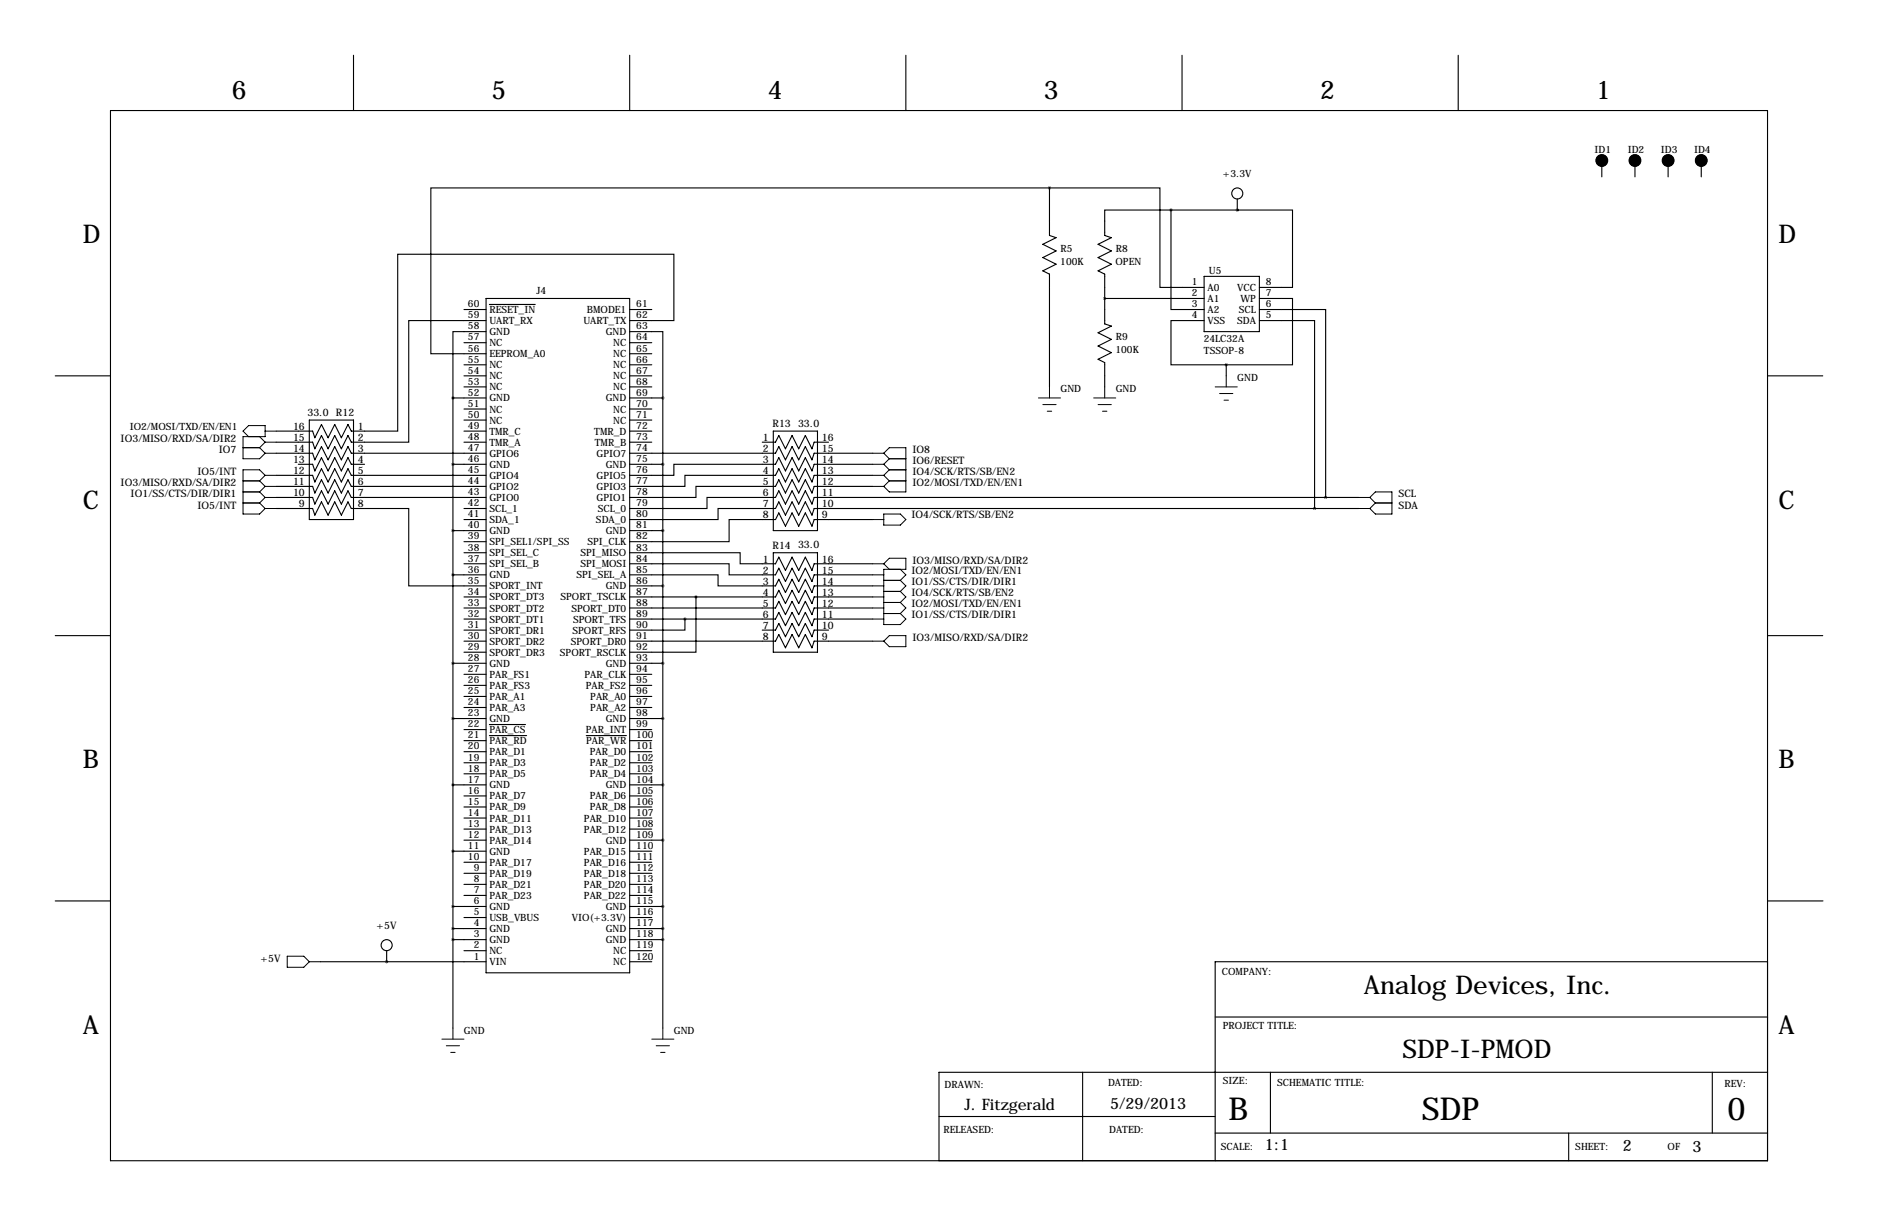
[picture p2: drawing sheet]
<svg xmlns="http://www.w3.org/2000/svg" width="432mm" height="279mm" viewBox="0 0 432 279" stroke-linecap="round" stroke-linejoin="round" font-family="sans-serif">
<g fill="none" stroke="#000" stroke-width=".25">
<path d="M81.3 12.7v12.7M144.8 12.7v12.7M208.3 12.7v12.7M271.8 12.7v12.7M335.3 12.7v12.7M25.4 25.4h381v241.3h-381zM368.3 38.1v2.5M375.9 38.1v2.5M383.5 38.1v2.5M391.2 38.1v2.5M241.3 43.2h25.4v22.8h10.2M241.3 43.2h-142.2v38.1h12.7"/>
<path d="M241.3 43.2v10.9l1.5 .5-3 1.5 3 1.6-3 1.5 3 1.5-3 1.5 1.5 .8v25.9M269.2 48.3h-15.2v5.8l1.5 .5-3 1.5 3 1.6-3 1.5 3 1.5-3 1.5 1.5 .8v11.4l1.5 .5-3 1.6 3 1.5-3 1.5 3 1.5-3 1.5 1.5 .8v5.6M269.2 48.3v22.8h7.7M269.2 48.3h15.3M284.5 48.3h12.7v17.7h-7.6M284.5 48.3h.1M284.5 45.7v2.6M106.7 71.1h5.1M106.7 78.7h5.1M111.8 76.2h-7.7v15.2M111.8 73.7h-17.8v27.9h-13.2l-.8-1.5-1.5 3-1.5-3-1.6 3-1.5-3-1.5 3-.5-1.5h-8.4M111.8 68.6h33v154.9h-33z"/>
<path d="M112.5 70h10.6M144.8 76.2h7.6v15.2M144.8 73.7h10.1v-15.3h-63.5v40.7h-10.6l-.8-1.6-1.5 3.1-1.5-3.1-1.6 3.1-1.5-3.1-1.5 3.1-.5-1.5h-8.4M144.8 71.1h5.1M144.8 78.7h5.1M254 68.6h22.9M276.9 73.7h-7.7v10.1h12.7M276.9 63.5h12.7v12.7h-12.7zM289.6 68.6h7.6v15.2h-15.3M289.6 71.1h15.2v43.2M289.6 73.7h12.7v43.1M12.7 86.4h12.7"/>
<path d="M71.1 96.5h10.2v22.9h-10.2zM104.1 91.4h7.7M104.1 91.4v144.8M106.7 86.4h5.1M106.7 83.8h5.1M106.7 88.9h5.1M106.7 94h5.1M106.7 96.5h5.1M106.7 99.1h5.1M144.8 86.4h5.1M144.8 81.3h5.1M144.8 83.8h5.1"/>
<path d="M144.8 88.9h5.1M144.8 91.4h7.6M144.8 94h5.1M144.8 96.5h5.1M144.8 99.1h5.1M152.4 91.4v144.8M177.8 99.1h10.2v22.8h-10.2zM281.9 83.8v2.6M406.4 86.4h12.7M63.5 116.8h8.4l.5 1.6 1.5-3.1 1.5 3.1 1.6-3.1 1.5 3.1 1.5-3.1 .8 1.5h13.2v17.8h17.8M63.5 104.1h8.4l.5 1.6 1.5-3.1 1.5 3.1 1.6-3.1 1.5 3.1 1.5-3.1 .8 1.5h31M63.5 109.2h8.4l.5 1.5 1.5-3 1.5 3 1.6-3 1.5 3 1.5-3 .8 1.5h31"/>
<path d="M63.5 111.8h8.4l.5 1.5 1.5-3.1 1.5 3.1 1.6-3.1 1.5 3.1 1.5-3.1 .8 1.6h31M63.5 114.3h8.4l.5 1.5 1.5-3 1.5 3 1.6-3 1.5 3 1.5-3 .8 1.5h31M68.6 106.7h3.3l.5 1.5 1.5-3 1.5 3 1.6-3 1.5 3 1.5-3 .8 1.5h3M104.1 106.7h7.7M106.7 101.6h5.1M106.7 116.8h5.1M106.7 119.4h5.1M144.8 101.6h5.1M144.8 104.1h33.5l.8-1.5 1.5 3.1 1.5-3.1 1.5 3.1 1.6-3.1 1.5 3.1 .5-1.6h13.5M144.8 106.7h7.6M175.3 101.6h3l.8-1.5 1.5 3 1.5-3 1.5 3 1.6-3 1.5 3 .5-1.5h3.3M200.7 106.7h-13.5l-.5 1.5-1.5-3-1.6 3-1.5-3-1.5 3-1.5-3-.8 1.5h-23.4v2.5h-10.1"/>
<path d="M200.7 109.2h-13.5l-.5 1.5-1.5-3-1.6 3-1.5-3-1.5 3-1.5-3-.8 1.5h-20.8v2.6h-12.7M200.7 111.8h-13.5l-.5 1.5-1.5-3.1-1.6 3.1-1.5-3.1-1.5 3.1-1.5-3.1-.8 1.6h-18.3v2.5h-15.2M200.7 119.4h-13.5l-.5 1.5-1.5-3-1.6 3-1.5-3-1.5 3-1.5-3-.8 1.5h-10.7v5.1h-22.8M312.4 114.3h-125.2l-.5 1.5-1.5-3-1.6 3-1.5-3-1.5 3-1.5-3-.8 1.5h-15.7v2.5h-17.8M312.4 116.8h-125.2l-.5 1.6-1.5-3.1-1.6 3.1-1.5-3.1-1.5 3.1-1.5-3.1-.8 1.5h-13.2v2.6h-20.3M104.1 121.9h7.7M104.1 132.1h7.7M106.7 124.5h5.1M106.7 127h5.1M106.7 129.5h5.1M106.7 137.2h5.1M106.7 139.7h5.1"/>
<path d="M144.8 127h25.4v2.5h8.1l.8-1.5 1.5 3.1 1.5-3.1 1.5 3.1 1.6-3.1 1.5 3.1 .5-1.6h13.5M144.8 129.5h22.8v2.6h10.7l.8-1.5 1.5 3 1.5-3 1.5 3 1.6-3 1.5 3 .5-1.5h13.5M144.8 132.1h20.3v2.5h13.2l.8-1.5 1.5 3 1.5-3 1.5 3 1.6-3 1.5 3 .5-1.5h13.5M144.8 121.9h7.6M144.8 134.6h7.6M144.8 137.2h33.5l.8-1.6 1.5 3.1 1.5-3.1 1.5 3.1 1.6-3.1 1.5 3.1 .5-1.5h13.5M144.8 139.7h33.5l.8-1.5 1.5 3 1.5-3 1.5 3 1.6-3 1.5 3 .5-1.5h13.5M160 137.2v12.7h-15.2M177.8 127h10.2v22.9h-10.2zM12.7 146h12.7M104.1 152.4h7.7M106.7 142.2h5.1"/>
<path d="M106.7 144.8h5.1M106.7 147.3h5.1M106.7 149.9h5.1M106.7 154.9h5.1M106.7 157.5h5.1M144.8 142.2h33.5l.8-1.5 1.5 3.1 1.5-3.1 1.5 3.1 1.6-3.1 1.5 3.1 .5-1.6h13.5M144.8 147.3h33.5l.8-1.5 1.5 3 1.5-3 1.5 3 1.6-3 1.5 3 .5-1.5h13.5M144.8 152.4h7.6M144.8 154.9h5.1M144.8 157.5h5.1M157.5 142.2v2.6h-12.7M175.3 144.8h3l.8-1.5 1.5 3 1.5-3 1.5 3 1.6-3 1.5 3 .5-1.5h3.3"/>
<path d="M406.4 146h12.7M104.1 165.1h7.7M106.7 160h5.1M106.7 162.6h5.1M106.7 167.6h5.1M106.7 170.2h5.1M106.7 172.7h5.1M106.7 175.3h5.1M106.7 177.8h5.1M112.5 166.5h8.3M112.5 169h8.6M134.8 169h9.2"/>
<path d="M144.8 160h5.1M144.8 162.6h5.1M144.8 165.1h7.6M144.8 167.6h5.1M144.8 170.2h5.1M144.8 172.7h5.1M144.8 175.3h5.1M144.8 177.8h5.1M104.1 180.3h7.7M104.1 195.6h7.7M106.7 182.9h5.1M106.7 185.4h5.1"/>
<path d="M106.7 188h5.1M106.7 190.5h5.1M106.7 193h5.1M106.7 198.1h5.1M144.8 180.3h7.6M144.8 182.9h5.1M144.8 185.4h5.1M144.8 188h5.1M144.8 190.5h5.1M144.8 193h7.6M144.8 195.6h5.1M144.8 198.1h5.1"/>
<path d="M12.7 207h12.7M88.9 218.4v2.6M104.1 208.3h7.7M104.1 213.4h7.7M104.1 215.9h7.7M106.7 200.7h5.1M106.7 203.2h5.1M106.7 205.7h5.1M106.7 210.8h5.1M106.7 218.4h5.1M144.8 200.7h5.1M144.8 203.2h5.1"/>
<path d="M144.8 205.7h5.1M144.8 208.3h7.6M144.8 210.8h5.1M144.8 213.4h7.6M144.8 215.9h7.6M144.8 218.4h5.1M406.5 207h12.7M73.7 221h38.1M88.9 221h.1M144.8 221h5.1M279.4 233.7h127M406.4 221h-127v45.7"/>
<path d="M215.9 256.5h63.5M248.9 246.4v20.3M292.1 246.4v13.9M393.7 246.4v13.9M406.4 246.4h-190.5v20.3M279.4 260.3h127M360.7 260.3v6.4"/>
<circle cx="368.3" cy="36.9" r="1.27"/>
<circle cx="375.9" cy="36.9" r="1.27"/>
<circle cx="383.5" cy="36.9" r="1.27"/>
<circle cx="391.2" cy="36.9" r="1.27"/>
<circle cx="284.5" cy="44.4" r="1.27"/>
<circle cx="88.9" cy="217.2" r="1.27"/>
</g>
<g fill="none" stroke="#000" stroke-width="1.5">
<circle cx="368.3" cy="36.9" r=".71"/>
<circle cx="375.9" cy="36.9" r=".71"/>
<circle cx="383.5" cy="36.9" r=".71"/>
<circle cx="391.2" cy="36.9" r=".71"/>
</g>
<g fill="none" stroke="#000" stroke-width=".23">
<path d="M61 99.1h2.5M238.8 91.4h5M239.8 93h3M240.8 94.5h1M241.3 88.9v2.5M251.5 91.4h5M252.5 93h3M253.5 94.5h1M254 88.9v2.5M279.4 88.9h5.1M280.4 90.4h3.1M281.4 91.9h1"/>
<path d="M281.9 86.4v2.5M55.9 115.6h3.8M55.9 113h3.8M55.9 110.5h3.8M55.9 102.9h3.8M57.1 100.3l-1.2-1.2 1.2-1.3h3.9v2.5h-5.1v5.1h3.8l1.3-1.3M59.7 113l1.3 1.3M59.7 110.5l1.3 1.3M59.7 102.9l1.3 1.2M59.7 115.6l1.3 1.2M59.7 100.3l1.3 1.3M61 114.3h2.5"/>
<path d="M61 114.3l-1.3 1.3M61 109.2l-1.3-1.3h-3.8v10.2h3.8l1.3-1.3M61 111.8h2.5M61 111.8l-1.3 1.2M61 109.2h2.5M61 109.2l-1.3 1.3M61 104.1h2.5M61 116.8h2.5M61 101.6h2.5M61 101.6l-1.3 1.3M200.7 111.8h2.5M200.7 109.2h2.5"/>
<path d="M200.7 106.7h2.5M200.7 104.1h2.5M200.7 119.4h2.5M203.2 104.1l1.3-1.2h3.8v10.1h-3.8l-1.3-1.2M203.2 109.2l1.3 1.3M203.2 106.7l1.3 1.2M203.2 104.1l1.3 1.3M203.2 118.1h3.8l1.3 1.3-1.3 1.3h-3.8zM204.5 110.5h3.8M204.5 110.5l-1.3 1.3M204.5 107.9h3.8M204.5 107.9l-1.3 1.3"/>
<path d="M204.5 105.4h3.8M204.5 105.4l-1.3 1.3M312.4 114.3h2.6M312.4 116.8h2.6M315 114.3l1.2-1.3h3.8v5.1h-3.8l-1.2-1.3M315 114.3l1.2 1.3M316.2 115.6h3.8M316.2 115.6l-1.2 1.2M200.7 134.6h2.5M200.7 132.1h2.5M200.7 129.5h2.5M200.7 137.2h2.5"/>
<path d="M200.7 139.7h2.5M203.2 129.5l1.3-1.2h3.8v2.5h-5.1v12.7h3.8l1.3-1.3-1.3-1.2M203.2 133.3h3.8M203.2 129.5l1.3 1.3M203.2 135.9h3.8M203.2 138.4h3.8M207 133.3l1.3 1.3-1.3 1.3M207 130.8l1.3 1.3-1.3 1.2M207 135.9l1.3 1.3-1.3 1.2M207 138.4l1.3 1.3-1.3 1.3M200.7 142.2h2.5M200.7 147.3h2.5"/>
<path d="M203.2 141h3.8M204.5 146h3.8v2.6h-3.8l-1.3-1.3zM66 219.7h3.8l1.3 1.3-1.3 1.2h-3.8zM71.1 221h2.6M101.6 238.8h5.1M104.1 236.2v2.6M149.9 238.8h5M152.4 236.2v2.6M102.6 240.3h3.1M103.6 241.8h1M150.9 240.3h3M151.9 241.8h1"/>
</g>
<path d="M104.1 91.4a.05 .05 0 0 0 .1 0 .05 .05 0 0 0-.1 0zM104.1 106.7a.05 .05 0 0 0 .1 0 .05 .05 0 0 0-.1 0zM104.1 121.9a.05 .05 0 0 0 .1 0 .05 .05 0 0 0-.1 0zM104.1 132.1a.05 .05 0 0 0 .1 0 .05 .05 0 0 0-.1 0zM104.1 152.4a.05 .05 0 0 0 .1 0 .05 .05 0 0 0-.1 0zM104.1 165.1a.05 .05 0 0 0 .1 0 .05 .05 0 0 0-.1 0zM104.1 180.3a.05 .05 0 0 0 .1 0 .05 .05 0 0 0-.1 0zM104.1 195.6a.05 .05 0 0 0 .1 0 .05 .05 0 0 0-.1 0zM104.1 208.3a.05 .05 0 0 0 .1 0 .05 .05 0 0 0-.1 0zM104.1 213.4a.05 .05 0 0 0 .1 0 .05 .05 0 0 0-.1 0zM104.1 215.9a.05 .05 0 0 0 .1 0 .05 .05 0 0 0-.1 0zM269.2 48.3a.05 .05 0 0 0 .1 0 .05 .05 0 0 0-.1 0zM281.9 83.8a.05 .05 0 0 0 .1 0 .05 .05 0 0 0-.1 0zM302.2 116.8a.05 .05 0 0 0 .1 0 .05 .05 0 0 0-.1 0z" fill="#000" stroke="#000" stroke-width=".63"/>
<g font-size="7.3">
<text x="282.4" y="257.3">B</text>
<text x="326.9" y="257.3">SDP</text>
<text x="397.2" y="257.3">0</text>
</g>
<g font-size="5.9">
<text x="53.3" y="22.9">6</text>
<text x="113" y="22.9">5</text>
<text x="176.5" y="22.9">4</text>
<text x="240" y="22.9">3</text>
<text x="303.5" y="22.9">2</text>
<text x="367" y="22.9">1</text>
<text x="19" y="55.9">D</text>
<text x="408.9" y="55.9">D</text>
<text x="19" y="116.8">C</text>
<text x="408.9" y="116.8">C</text>
<text x="19" y="176.5">B</text>
<text x="408.9" y="176.5">B</text>
<text x="313.6" y="228.4">Analog Devices, Inc.</text>
<text x="19" y="237.5">A</text>
<text x="408.9" y="237.5">A</text>
<text x="322.4" y="243.1">SDP-I-PMOD</text>
</g>
<g font-size="3.6">
<text x="221.8" y="255">J. Fitzgerald</text>
<text x="255.3" y="254.8">5/29/2013</text>
<text x="290.8" y="264.2">1:1</text>
<text x="373.1" y="264.4">2</text>
<text x="389.1" y="264.7">3</text>
</g>
<g font-size="2.4">
<text x="70.7" y="95.5">33.0 R12</text>
<text x="27.7" y="101.6">IO3/MISO/RXD/SA/DIR2</text>
<text x="67.4" y="101.3">15</text>
<text x="67.4" y="98.8">16</text>
<text x="82.3" y="98.8">1</text>
<text x="82.3" y="101.3">2</text>
<text x="175.4" y="101.3">1</text>
<text x="177.6" y="98.2">R13</text>
<text x="183.5" y="98">33.0</text>
<text x="189" y="101.3">16</text>
<text x="50.3" y="104.1">IO7</text>
<text x="67.4" y="106.4">13</text>
<text x="67.4" y="103.9">14</text>
<text x="82.3" y="103.9">3</text>
<text x="82.3" y="106.4">4</text>
<text x="175.4" y="103.9">2</text>
<text x="175.4" y="106.4">3</text>
<text x="189" y="106.4">14</text>
<text x="189" y="103.9">15</text>
<text x="209.8" y="106.7">IO6/RESET</text>
<text x="209.8" y="104.1">IO8</text>
<text x="27.7" y="111.8">IO3/MISO/RXD/SA/DIR2</text>
<text x="45.4" y="109.2">IO5/INT</text>
<text x="67.4" y="111.5">11</text>
<text x="67.4" y="109">12</text>
<text x="82.3" y="109">5</text>
<text x="82.3" y="111.5">6</text>
<text x="175.4" y="109">4</text>
<text x="175.4" y="111.5">5</text>
<text x="189" y="111.5">12</text>
<text x="189" y="109">13</text>
<text x="209.8" y="111.8">IO2/MOSI/TXD/EN/EN1</text>
<text x="209.8" y="109.2">IO4/SCK/RTS/SB/EN2</text>
<text x="30" y="114.3">IO1/SS/CTS/DIR/DIR1</text>
<text x="45.4" y="116.8">IO5/INT</text>
<text x="67.4" y="114">10</text>
<text x="68.7" y="116.6">9</text>
<text x="82.3" y="114">7</text>
<text x="82.3" y="116.6">8</text>
<text x="175.4" y="114">6</text>
<text x="175.4" y="116.6">7</text>
<text x="175.4" y="119.1">8</text>
<text x="189" y="119.1">9</text>
<text x="189" y="116.6">10</text>
<text x="189" y="114">11</text>
<text x="209.5" y="119.1">IO4/SCK/RTS/SB/EN2</text>
<text x="321.6" y="114.3">SCL</text>
<text x="321.6" y="116.8">SDA</text>
<text x="183.5" y="126">33.0</text>
<text x="175.4" y="129.3">1</text>
<text x="175.4" y="131.8">2</text>
<text x="177.6" y="126.1">R14</text>
<text x="189" y="131.8">15</text>
<text x="189" y="129.3">16</text>
<text x="209.5" y="131.8">IO2/MOSI/TXD/EN/EN1</text>
<text x="209.8" y="129.5">IO3/MISO/RXD/SA/DIR2</text>
<text x="175.4" y="134.4">3</text>
<text x="175.4" y="136.9">4</text>
<text x="189" y="136.9">13</text>
<text x="189" y="134.4">14</text>
<text x="209.5" y="134.4">IO1/SS/CTS/DIR/DIR1</text>
<text x="209.5" y="136.9">IO4/SCK/RTS/SB/EN2</text>
<text x="175.4" y="139.4">5</text>
<text x="175.4" y="142">6</text>
<text x="189" y="142">11</text>
<text x="189" y="139.4">12</text>
<text x="209.5" y="142">IO1/SS/CTS/DIR/DIR1</text>
<text x="209.5" y="139.4">IO2/MOSI/TXD/EN/EN1</text>
<text x="175.4" y="144.5">7</text>
<text x="175.4" y="147.1">8</text>
<text x="189" y="147.1">9</text>
<text x="189" y="144.5">10</text>
<text x="209.8" y="147.3">IO3/MISO/RXD/SA/DIR2</text>
<text x="86.6" y="213.4">+5V</text>
<text x="59.9" y="221">+5V</text>
</g>
<g font-size="2.3">
<text x="366.6" y="35.1">ID1</text>
<text x="374.3" y="35.1">ID2</text>
<text x="381.9" y="35.1">ID3</text>
<text x="389.5" y="35.1">ID4</text>
<text x="281.2" y="40.6">+3.3V</text>
<text x="243.8" y="57.9">R5</text>
<text x="256.5" y="57.9">R8</text>
<text x="243.8" y="60.9">100K</text>
<text x="256.5" y="60.9">OPEN</text>
<text x="274" y="65.5">1</text>
<text x="278" y="63">U5</text>
<text x="291.1" y="65.5">8</text>
<text x="107.6" y="70.6">60</text>
<text x="112.5" y="71.9">RESET_IN</text>
<text x="123.3" y="67.6">J4</text>
<text x="134.9" y="71.9">BMODE1</text>
<text x="146.3" y="70.6">61</text>
<text x="274" y="68.1">2</text>
<text x="274" y="70.6">3</text>
<text x="277.6" y="66.8">A0</text>
<text x="277.6" y="69.4">A1</text>
<text x="277.6" y="71.9">A2</text>
<text x="284.5" y="66.8">VCC</text>
<text x="284.8" y="71.9">SCL</text>
<text x="285.2" y="69.4">WP</text>
<text x="291.1" y="70.6">6</text>
<text x="291.1" y="68.1">7</text>
<text x="107.6" y="73.2">59</text>
<text x="107.6" y="75.7">58</text>
<text x="112.5" y="74.5">UART_RX</text>
<text x="112.5" y="77">GND</text>
<text x="134.1" y="74.5">UART_TX</text>
<text x="139.3" y="77">GND</text>
<text x="146.3" y="73.2">62</text>
<text x="146.3" y="75.7">63</text>
<text x="274" y="73.2">4</text>
<text x="277.6" y="74.5">VSS</text>
<text x="284.4" y="74.5">SDA</text>
<text x="291.1" y="73.2">5</text>
<text x="107.6" y="78.2">57</text>
<text x="107.6" y="80.8">56</text>
<text x="107.6" y="83.3">55</text>
<text x="112.5" y="79.5">NC</text>
<text x="112.5" y="82.1">EEPROM_A0</text>
<text x="141" y="79.5">NC</text>
<text x="141" y="82.1">NC</text>
<text x="146.3" y="78.2">64</text>
<text x="146.3" y="80.8">65</text>
<text x="146.3" y="83.3">66</text>
<text x="256.5" y="81.2">100K</text>
<text x="256.5" y="78.2">R9</text>
<text x="276.8" y="78.6">24LC32A</text>
<text x="276.8" y="81.3">TSSOP-8</text>
<text x="107.6" y="85.9">54</text>
<text x="107.6" y="88.4">53</text>
<text x="112.5" y="84.6">NC</text>
<text x="112.5" y="87.2">NC</text>
<text x="112.5" y="89.7">NC</text>
<text x="141" y="84.6">NC</text>
<text x="141" y="87.2">NC</text>
<text x="141" y="89.7">NC</text>
<text x="146.3" y="85.9">67</text>
<text x="146.3" y="88.4">68</text>
<text x="284.5" y="87.6">GND</text>
<text x="107.6" y="90.9">52</text>
<text x="107.6" y="93.5">51</text>
<text x="112.5" y="92.2">GND</text>
<text x="112.5" y="94.8">NC</text>
<text x="139.3" y="92.2">GND</text>
<text x="141" y="94.8">NC</text>
<text x="146.3" y="90.9">69</text>
<text x="146.3" y="93.5">70</text>
<text x="243.8" y="90.2">GND</text>
<text x="256.5" y="90.2">GND</text>
<text x="29.8" y="98.8">IO2/MOSI/TXD/EN/EN1</text>
<text x="107.6" y="96">50</text>
<text x="107.6" y="98.6">49</text>
<text x="107.6" y="101.1">48</text>
<text x="112.5" y="97.3">NC</text>
<text x="112.5" y="99.9">TMR_C</text>
<text x="136.6" y="99.9">TMR_D</text>
<text x="141" y="97.3">NC</text>
<text x="146.3" y="96">71</text>
<text x="146.3" y="98.6">72</text>
<text x="146.3" y="101.1">73</text>
<text x="107.6" y="103.6">47</text>
<text x="107.6" y="106.2">46</text>
<text x="112.5" y="102.4">TMR_A</text>
<text x="112.5" y="104.9">GPIO6</text>
<text x="112.5" y="107.5">GND</text>
<text x="136.8" y="102.4">TMR_B</text>
<text x="137.2" y="104.9">GPIO7</text>
<text x="139.3" y="107.5">GND</text>
<text x="146.3" y="103.6">74</text>
<text x="146.3" y="106.2">75</text>
<text x="107.6" y="108.7">45</text>
<text x="107.6" y="111.3">44</text>
<text x="107.6" y="113.8">43</text>
<text x="112.5" y="110">GPIO4</text>
<text x="112.5" y="112.6">GPIO2</text>
<text x="137.2" y="110">GPIO5</text>
<text x="137.2" y="112.6">GPIO3</text>
<text x="146.3" y="108.7">76</text>
<text x="146.3" y="111.3">77</text>
<text x="146.3" y="113.8">78</text>
<text x="107.6" y="116.3">42</text>
<text x="107.6" y="118.9">41</text>
<text x="112.5" y="115.1">GPIO0</text>
<text x="112.5" y="117.6">SCL_1</text>
<text x="137.2" y="115.1">GPIO1</text>
<text x="137.4" y="117.6">SCL_0</text>
<text x="146.3" y="116.3">79</text>
<text x="146.3" y="118.9">80</text>
<text x="107.6" y="121.4">40</text>
<text x="107.6" y="124">39</text>
<text x="112.5" y="120.2">SDA_1</text>
<text x="112.5" y="122.7">GND</text>
<text x="112.5" y="125.3">SPI_SEL1/SPI_SS</text>
<text x="135.1" y="125.3">SPI_CLK</text>
<text x="137" y="120.2">SDA_0</text>
<text x="139.3" y="122.7">GND</text>
<text x="146.3" y="121.4">81</text>
<text x="146.3" y="124">82</text>
<text x="107.6" y="126.5">38</text>
<text x="107.6" y="129">37</text>
<text x="107.6" y="131.6">36</text>
<text x="112.5" y="127.8">SPI_SEL_C</text>
<text x="112.5" y="130.3">SPI_SEL_B</text>
<text x="133.5" y="127.8">SPI_MISO</text>
<text x="133.5" y="130.3">SPI_MOSI</text>
<text x="146.3" y="126.5">83</text>
<text x="146.3" y="129">84</text>
<text x="146.3" y="131.6">85</text>
<text x="107.6" y="134.1">35</text>
<text x="107.6" y="136.7">34</text>
<text x="112.5" y="132.9">GND</text>
<text x="112.5" y="135.4">SPORT_INT</text>
<text x="112.5" y="138">SPORT_DT3</text>
<text x="128.9" y="138">SPORT_TSCLK</text>
<text x="132.6" y="132.9">SPI_SEL_A</text>
<text x="139.3" y="135.4">GND</text>
<text x="146.3" y="134.1">86</text>
<text x="146.3" y="136.7">87</text>
<text x="107.6" y="139.2">33</text>
<text x="107.6" y="141.7">32</text>
<text x="112.5" y="140.5">SPORT_DT2</text>
<text x="112.5" y="143">SPORT_DT1</text>
<text x="131.4" y="140.5">SPORT_DT0</text>
<text x="131.8" y="143">SPORT_TFS</text>
<text x="146.3" y="139.2">88</text>
<text x="146.3" y="141.7">89</text>
<text x="107.6" y="144.3">31</text>
<text x="107.6" y="146.8">30</text>
<text x="107.6" y="149.4">29</text>
<text x="112.5" y="145.6">SPORT_DR1</text>
<text x="112.5" y="148.1">SPORT_DR2</text>
<text x="131.2" y="148.1">SPORT_DR0</text>
<text x="131.6" y="145.6">SPORT_RFS</text>
<text x="146.3" y="144.3">90</text>
<text x="146.3" y="146.8">91</text>
<text x="146.3" y="149.4">92</text>
<text x="107.6" y="151.9">28</text>
<text x="107.6" y="154.4">27</text>
<text x="112.5" y="150.7">SPORT_DR3</text>
<text x="112.5" y="153.2">GND</text>
<text x="112.5" y="155.7">PAR_FS1</text>
<text x="128.7" y="150.7">SPORT_RSCLK</text>
<text x="134.4" y="155.7">PAR_CLK</text>
<text x="139.3" y="153.2">GND</text>
<text x="146.3" y="151.9">93</text>
<text x="146.3" y="154.4">94</text>
<text x="107.6" y="157">26</text>
<text x="107.6" y="159.5">25</text>
<text x="112.5" y="158.3">PAR_FS3</text>
<text x="112.5" y="160.8">PAR_A1</text>
<text x="134.7" y="158.3">PAR_FS2</text>
<text x="135.7" y="160.8">PAR_A0</text>
<text x="146.3" y="157">95</text>
<text x="146.3" y="159.5">96</text>
<text x="107.6" y="162.1">24</text>
<text x="107.6" y="164.6">23</text>
<text x="107.6" y="167.1">22</text>
<text x="112.5" y="163.4">PAR_A3</text>
<text x="112.5" y="165.9">GND</text>
<text x="135.7" y="163.4">PAR_A2</text>
<text x="139.3" y="165.9">GND</text>
<text x="146.3" y="162.1">97</text>
<text x="146.3" y="164.6">98</text>
<text x="146.3" y="167.1">99</text>
<text x="107.6" y="169.7">21</text>
<text x="107.6" y="172.2">20</text>
<text x="112.5" y="168.4">PAR_CS</text>
<text x="112.5" y="171">PAR_RD</text>
<text x="112.5" y="173.5">PAR_D1</text>
<text x="134.7" y="168.4">PAR_INT</text>
<text x="134.8" y="171">PAR_WR</text>
<text x="135.6" y="173.5">PAR_D0</text>
<text x="146.3" y="169.7">100</text>
<text x="146.3" y="172.2">101</text>
<text x="107.6" y="174.8">19</text>
<text x="107.6" y="177.3">18</text>
<text x="107.6" y="179.8">17</text>
<text x="112.5" y="176.1">PAR_D3</text>
<text x="112.5" y="178.6">PAR_D5</text>
<text x="135.6" y="176.1">PAR_D2</text>
<text x="135.6" y="178.6">PAR_D4</text>
<text x="146.3" y="174.8">102</text>
<text x="146.3" y="177.3">103</text>
<text x="146.3" y="179.8">104</text>
<text x="107.6" y="182.4">16</text>
<text x="107.6" y="184.9">15</text>
<text x="112.5" y="181.1">GND</text>
<text x="112.5" y="183.7">PAR_D7</text>
<text x="135.6" y="183.7">PAR_D6</text>
<text x="139.3" y="181.1">GND</text>
<text x="146.3" y="182.4">105</text>
<text x="146.3" y="184.9">106</text>
<text x="107.6" y="187.5">14</text>
<text x="107.6" y="190">13</text>
<text x="112.5" y="186.2">PAR_D9</text>
<text x="112.5" y="188.8">PAR_D11</text>
<text x="112.5" y="191.3">PAR_D13</text>
<text x="134.3" y="188.8">PAR_D10</text>
<text x="134.3" y="191.3">PAR_D12</text>
<text x="135.6" y="186.2">PAR_D8</text>
<text x="146.3" y="187.5">107</text>
<text x="146.3" y="190">108</text>
<text x="107.6" y="192.5">12</text>
<text x="107.6" y="195.1">11</text>
<text x="107.6" y="197.6">10</text>
<text x="112.5" y="193.8">PAR_D14</text>
<text x="112.5" y="196.4">GND</text>
<text x="134.3" y="196.4">PAR_D15</text>
<text x="139.3" y="193.8">GND</text>
<text x="146.3" y="192.5">109</text>
<text x="146.3" y="195.1">110</text>
<text x="146.3" y="197.6">111</text>
<text x="108.9" y="200.2">9</text>
<text x="108.9" y="202.7">8</text>
<text x="112.5" y="198.9">PAR_D17</text>
<text x="112.5" y="201.5">PAR_D19</text>
<text x="134.3" y="198.9">PAR_D16</text>
<text x="134.3" y="201.5">PAR_D18</text>
<text x="146.3" y="200.2">112</text>
<text x="146.3" y="202.7">113</text>
<text x="108.9" y="205.2">7</text>
<text x="108.9" y="207.8">6</text>
<text x="112.5" y="204">PAR_D21</text>
<text x="112.5" y="206.5">PAR_D23</text>
<text x="112.5" y="209.1">GND</text>
<text x="134.3" y="204">PAR_D20</text>
<text x="134.3" y="206.5">PAR_D22</text>
<text x="139.3" y="209.1">GND</text>
<text x="146.3" y="205.2">114</text>
<text x="146.3" y="207.8">115</text>
<text x="108.9" y="210.3">5</text>
<text x="108.9" y="212.9">4</text>
<text x="108.9" y="215.4">3</text>
<text x="112.5" y="211.6">USB_VBUS</text>
<text x="112.5" y="214.2">GND</text>
<text x="131.5" y="211.6">VIO(+3.3V)</text>
<text x="139.3" y="214.2">GND</text>
<text x="146.3" y="210.3">116</text>
<text x="146.3" y="212.9">117</text>
<text x="146.3" y="215.4">118</text>
<text x="108.9" y="217.9">2</text>
<text x="108.9" y="220.5">1</text>
<text x="112.5" y="216.7">GND</text>
<text x="112.5" y="219.2">NC</text>
<text x="112.5" y="221.8">VIN</text>
<text x="139.3" y="216.7">GND</text>
<text x="141" y="219.2">NC</text>
<text x="141" y="221.8">NC</text>
<text x="146.3" y="217.9">119</text>
<text x="146.3" y="220.5">120</text>
<text x="280.9" y="224">COMPANY:</text>
<text x="106.7" y="237.5">GND</text>
<text x="154.9" y="237.5">GND</text>
<text x="281.2" y="236.5">PROJECT TITLE:</text>
<text x="217.2" y="249.9">DRAWN:</text>
<text x="254.8" y="249.4">DATED:</text>
<text x="281.2" y="249.2">SIZE:</text>
<text x="293.6" y="249.4">SCHEMATIC TITLE:</text>
<text x="396.5" y="249.7">REV:</text>
<text x="216.9" y="260.3">RELEASED:</text>
<text x="255" y="260.3">DATED:</text>
<text x="280.7" y="264.2">SCALE:</text>
<text x="362.2" y="264.2">SHEET:</text>
<text x="383.4" y="264.2">OF</text>
</g>
</svg>
